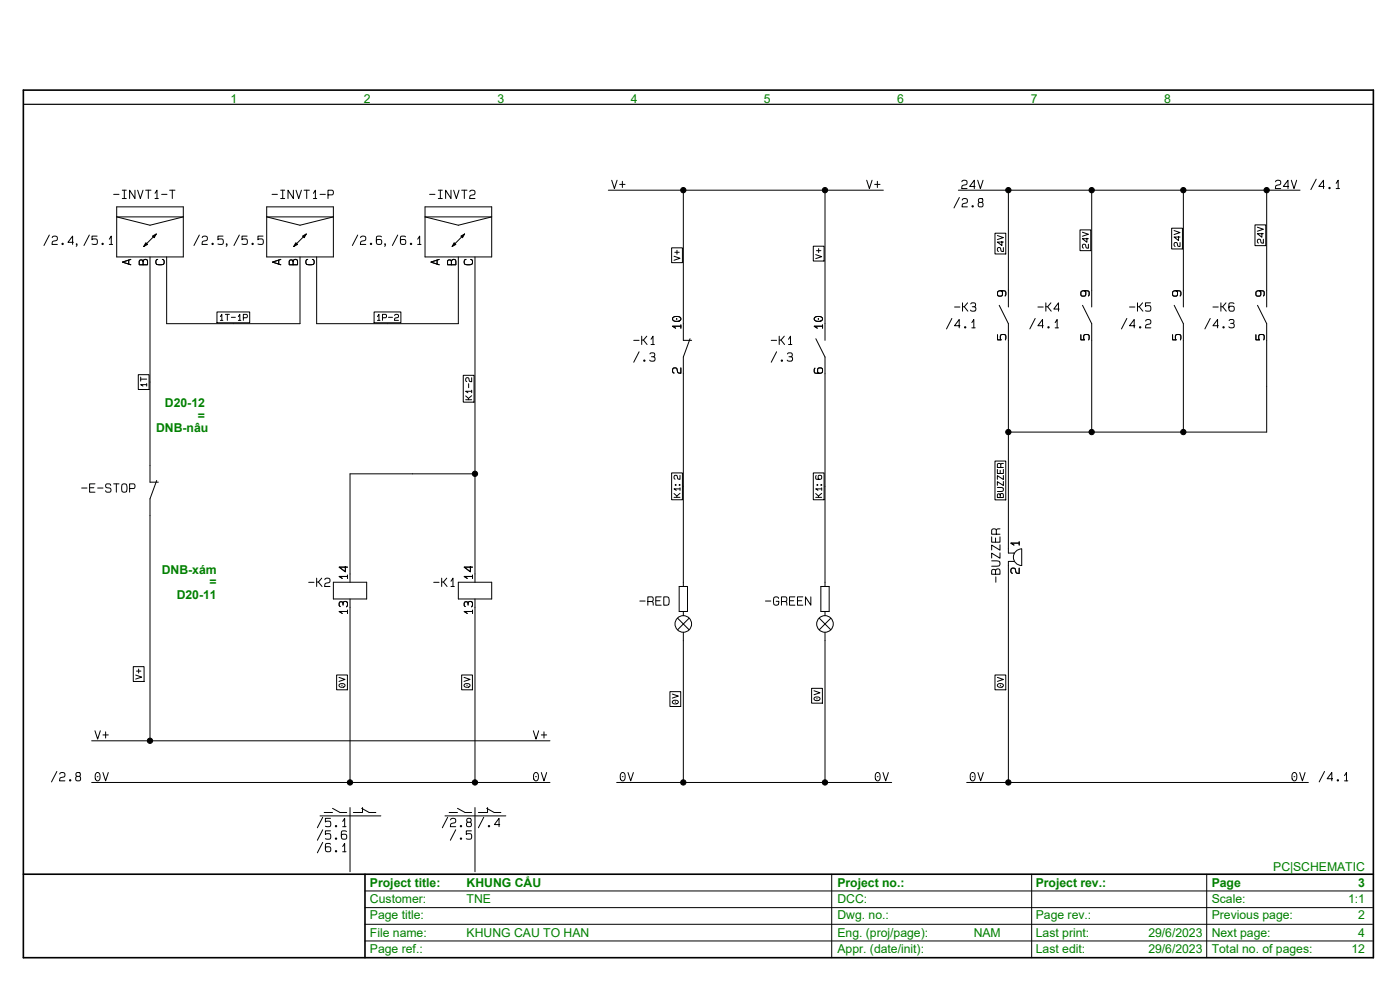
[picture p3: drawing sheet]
<svg xmlns="http://www.w3.org/2000/svg" width="420mm" height="297mm" viewBox="0 0 420 297" stroke-linecap="round" stroke-linejoin="round" font-family="sans-serif">
<path d="M7 27h405v260h-405zM7 262h405M109.5 262v25" fill="none" stroke="#000" stroke-width=".49"/>
<g fill="none" stroke="#000" stroke-width=".3">
<path d="M34.1 58.3h1.6M36.7 59.5h1.2M36.7 57h1.2M37.3 57v2.5M40.5 57v2.5l-1.6-2.5v2.5M41.3 57l.8 2.5 .8-2.5M43.7 57h1.6M44.5 57v2.5M46.5 57.9l.6-.9v2.5M46.5 59.5h1M48.5 58.3h1.6M50.9 57h1.6"/>
<path d="M51.7 57v2.5M81.6 58.3h1.6M84.2 59.5h1.2M84.2 57h1.2M84.8 57v2.5M88 57v2.5l-1.6-2.5v2.5M88.8 57l.8 2.5 .8-2.5M91.2 57h1.6M92 57v2.5M94 57.9l.6-.9v2.5M94 59.5h1M96 58.3h1.6"/>
<path d="M98.4 58.4l1.4-.1 .2-.4-.1-.7-.3-.2h-1.2v2.5M128.9 58.3h1.6M131.5 59.5h1.2M131.5 57h1.2M132.1 57v2.5M135.3 57v2.5l-1.6-2.5v2.5M136.1 57l.8 2.5 .8-2.5M138.5 57h1.6M139.3 57v2.5M140.9 57.5a.8 .8 0 0 1 1.3-.5 .8 .8 0 0 1 0 1.3l-1 .3-.3 .9h1.6M182.5 57h82.5M183.5 54l.8 2.5 .8-2.5"/>
<path d="M185.9 55.3h1.6M186.7 54.3v1.9M205 57v45h2.5M247.5 57v45M260 54l.8 2.5 .8-2.5M262.4 55.3h1.6M263.2 54.3v1.9M287.5 57h102.5M287.8 59.2l-1.6 3.1M288.6 54.5a.8 .8 0 0 1 1.2-.4 .8 .8 0 0 1 0 1.3l-1 .2-.3 .9h1.6M288.7 60a.8 .8 0 0 1 1.2-.5 .8 .8 0 0 1 0 1.3l-1 .3-.3 .9h1.6M292.5 55.9h-1.6l1.4-1.9v2.5"/>
<path d="M293.3 54l.8 2.5 .8-2.5M302.5 57v35M327.5 57v35M355 57v35M380 57v35M382.7 54.5a.8 .8 0 0 1 1.2-.4 .8 .8 0 0 1 0 1.3l-1 .2-.3 .9h1.6M386.6 55.9h-1.6l1.4-1.9v2.5M387.4 54l.8 2.5 .8-2.5M394.9 53.7l-1.6 3.1M397.3 55.9h-1.7l1.4-1.9v2.5M400.9 54.9l.5-.9v2.5M400.9 56.5h.9"/>
<path d="M14.8 70.4l-1.6 3.2M15.7 71.2a.8 .8 0 0 1 1.2-.4 .8 .8 0 0 1 0 1.3l-1 .2-.3 1h1.6M22 72.6h-1.6l1.4-1.8v2.5M23.1 73.2l-.2 .6M26.8 70.4l-1.6 3.2M29.1 70.8h-1.5v1.1l.5-.3h.6l.4 .3v1.1a1.22 1.22 0 0 1-1.5 .1M32.8 71.7l.6-.9v2.5M32.8 73.3h1M35 62h20v15h-20zM35 65h20l-10 2.5zM38.6 78v1.2M39.2 77.7l-2.5 .8 2.5 .9"/>
<path d="M42.9 78.4a.67 .67 0 0 1 .7-.7 .67 .67 0 0 1 .7 .7v1h-2.5v-1.1l.2-.3 .9 .1v1.3M45 77v67.5h2.5M46.8 70.3l-3.6 3.5M47.3 77.7a.83 .83 0 0 0-.6 1 .83 .83 0 0 0 1 .7h.6a.83 .83 0 0 0 1-.7 .83 .83 0 0 0-.6-1M50 77v20h40v-20M59.8 70.4l-1.6 3.2M60.7 71.2a.8 .8 0 0 1 1.2-.4 .8 .8 0 0 1 0 1.3l-1 .2-.3 1h1.6M66.9 70.8h-1.5v1.1l.4-.3h.7l.4 .3v1.1a1.22 1.22 0 0 1-1.5 .1M68.1 73.2l-.2 .6M71.8 70.4l-1.6 3.2M74.1 70.8h-1.5v1.1l.5-.3h.6l.4 .3v1.1a1.22 1.22 0 0 1-1.5 .1M78.9 70.8h-1.5v1.1l.5-.3h.6l.4 .3v1.1a1.22 1.22 0 0 1-1.5 .1"/>
<path d="M80 62h20v15h-20zM80 65h20l-10 2.5zM83.6 78v1.2M84.2 77.7l-2.5 .8 2.5 .9M87.9 78.4a.67 .67 0 0 1 .7-.7 .67 .67 0 0 1 .7 .7v1h-2.5v-1.1l.2-.3 .9 .1v1.3M91.8 70.3l-3.6 3.5M92.3 77.7a.83 .83 0 0 0-.6 1 .83 .83 0 0 0 1 .7h.6a.83 .83 0 0 0 1-.7 .83 .83 0 0 0-.6-1M95 77v20h42.5v-20M107.3 70.4l-1.6 3.2M108.2 71.2a.8 .8 0 0 1 1.2-.4 .8 .8 0 0 1 .1 1.3l-1.1 .2-.3 1h1.6M114.4 71l-.4-.2h-.9a2.66 2.66 0 0 0-.1 2.2l.4 .3 .9-.1 .2-1-.5-.4-.9 .1-.2 .3M115.6 73.2l-.2 .6"/>
<path d="M119.3 70.4l-1.6 3.2M121.6 71l-.3-.2h-1a2.66 2.66 0 0 0-.1 2.2l.4 .3 .9-.1 .2-1-.4-.4-1 .1-.2 .3M125.3 71.7l.6-.9v2.5M125.3 73.3h1M127.5 62h20v15h-20zM127.5 65h20l-10 2.5zM131.1 78v1.2M131.8 77.7l-2.5 .8 2.5 .9M135.4 78.4a.67 .67 0 0 1 .7-.7 .67 .67 0 0 1 .7 .7v1h-2.5v-1.1l.2-.3 .9 .1v1.3M139.3 70.3l-3.5 3.5M139.8 77.7a.83 .83 0 0 0-.6 1 .83 .83 0 0 0 1 .7h.6a.83 .83 0 0 0 1-.7 .83 .83 0 0 0-.6-1M142.5 77v97.5"/>
<path d="M201.5 74.3h3.2v4.4h-3.2zM202.2 76.8l1.8 .6-1.8 .6M202.4 75.6h1.4M203.1 75v1.2M244 73.8h3.2v4.4h-3.2zM244.7 76.3l1.8 .6-1.8 .6M244.9 75.1h1.4M245.6 74.5v1.2M293.9 60.7l-.4 .2v.9l.4 .2h.6l.4-.2v-.7l-.5-.4M298.5 69.9h3.2v6.2h-3.2zM299.2 70.6l1.8 .6-1.8 .6M300.6 72.4v1.2l-1.4-1.1h1.8"/>
<path d="M301 74.2v1.2l-.7-.2-.1-.8a.59 .59 0 0 0-1 .1 .59 .59 0 0 0 .4 .9M324 68.9h3.2v6.2h-3.2zM324.7 69.6l1.8 .6-1.8 .6M326.1 71.4v1.2l-1.4-1.1h1.8M326.5 73.2v1.2l-.7-.2-.1-.8a.59 .59 0 0 0-1 .1 .59 .59 0 0 0 .4 .9M351.5 68.4h3.2v6.2h-3.2zM352.2 69.1l1.8 .6-1.8 .6M353.6 70.9v1.2l-1.4-1.1h1.8M354 72.7v1.2l-.7-.2-.1-.8a.59 .59 0 0 0-1 .1 .59 .59 0 0 0 .4 .9M376.5 67.4h3.2v6.2h-3.2zM377.2 68.1l1.8 .6-1.8 .6M378.6 69.9v1.2l-1.4-1.1h1.8"/>
<path d="M379 71.7v1.2l-.7-.2-.1-.8a.59 .59 0 0 0-1 .1 .59 .59 0 0 0 .3 .9M65.1 93.5h9.8v3.2h-9.8zM66.1 94.9l.4-.7v1.8M66.1 96h.8M67.6 94.2h1.2M68.2 94.2v1.8M69.4 95.1h1.2M71.5 94.9l.4-.7v1.8M71.5 96h.8M73 95.2h1.1v-.9l-1.1-.1v1.8M112.2 93.5h8.1v3.2h-8.1zM113.2 94.9l.5-.7v1.8"/>
<path d="M113.2 96h.8M114.7 95.2h1.1v-.9l-1.1-.1v1.8M116.5 95.1h1.3M118.4 94.6a.59 .59 0 0 1 .9-.4 .59 .59 0 0 1 0 1l-.8 .1-.2 .7h1.2M201.8 95.2a1.66 1.66 0 0 1 2.5 .2 1.35 1.35 0 0 1-1.1 1.1 1.35 1.35 0 0 1-1.4-.6zM203 95.4v.3M204.3 97.8h-2.5l.9 .6M204.3 97.4v1M244.3 95.2a1.66 1.66 0 0 1 2.5 .2 1.35 1.35 0 0 1-1.1 1.1 1.35 1.35 0 0 1-1.4-.6zM245.5 95.4v.3M246.8 97.8h-2.5l.9 .6M246.8 97.4v1"/>
<path d="M285.6 95.4l-1.6 3.2M286.4 92h1.6M288 97.6h-1.6l1.4-1.8v2.5M288.8 90.8v2.5M288.8 91.9h.5l1.1 1.4M290.3 90.8l-1 1.1M291.2 91.1l.3-.3 1.1 .2-.1 .9h-.8M291.5 96.7l.6-.9v2.5M291.5 98.3h1M292.2 91.9l.6 .5-.3 .8a1.13 1.13 0 0 1-1.4-.3M299.8 91.5l2.7 5.5v68.8h1.7M300.3 87.1l.4 .5-.2 1.1-1.2-.1v-1.2a2.16 2.16 0 0 1 2.2-.2l.3 .4-.3 1.1"/>
<path d="M310.6 95.4l-1.7 3.2M311.4 92h1.6M313 97.6h-1.6l1.4-1.8v2.5M313.8 90.8v2.5M313.8 91.9h.5l1.1 1.4M315.3 90.8l-1 1.1M316.5 96.7l.6-.9v2.5M316.5 98.3h1M317.8 92.6h-1.7l1.4-1.8v2.5M324.8 91.5l2.7 5.5v32.5M325.3 87.1l.4 .5-.2 1.1-1.2-.1v-1.2a2.16 2.16 0 0 1 2.2-.2l.2 .4-.2 1.1M338.1 95.4l-1.7 3.2"/>
<path d="M338.9 92h1.6M340.5 97.6h-1.6l1.4-1.8v2.5M341.2 90.8v2.5M341.2 91.9h.6l1.1 1.4M342.8 90.8l-1 1.1M343.7 96.2a.8 .8 0 0 1 1.2-.4 .8 .8 0 0 1 .1 1.3l-1.1 .2-.3 1h1.6M345.2 90.8h-1.6v1.1l.5-.3h.7l.4 .3v1.1a1.22 1.22 0 0 1-1.6 .1M352.3 91.5l2.7 5.5v32.5M352.8 87.1l.5 .5-.3 1.1-1.1-.1v-1.2a2.16 2.16 0 0 1 2.1-.2l.3 .4-.3 1.1M363.1 95.4l-1.6 3.2M363.9 92h1.6M365.5 97.6h-1.6l1.4-1.8v2.5"/>
<path d="M366.3 90.8v2.5M366.3 91.9h.5l1.1 1.4M367.8 90.8l-1 1.1M368.7 96.1l.4-.3 1 .2-.1 .9h-.8M369.7 96.9l.6 .5-.3 .8a1.13 1.13 0 0 1-1.3-.3M370.2 91l-.4-.2h-.9a2.66 2.66 0 0 0-.1 2.2l.4 .3 .9-.1 .2-1-.5-.4-.9 .1-.2 .3M377.3 91.5l2.7 5.5v32.5h-77.5M377.8 87.1l.4 .5-.2 1.1-1.1-.1v-1.2a2.16 2.16 0 0 1 2.1-.2l.3 .4-.3 1.1M41.5 112.3h3.2v4.4h-3.2zM42.2 113v1.2M42.2 113.6h1.8M44 115.3h-1.8l.7 .4"/>
<path d="M44 115v.7M139 112.5h3.2v8h-3.2zM139.7 119.8h1.8M139.7 118.7l.8 .7M140.6 115v1.2M141.5 118.6l-1 .8v.4M141.5 117.3h-1.8l.7 .4M141.5 116.9v.8M141.5 113.2v1.2l-.7-.2-.1-.8a.59 .59 0 0 0-1 .1 .59 .59 0 0 0 .3 .9M190.1 102h1.6M191.7 105.4l-1.6 3.2M192.5 100.8v2.5"/>
<path d="M192.5 101.9h.5l1.1 1.4M194 100.8l-1 1.1M195 106.1l.3-.4 1.1 .3-.2 .8-.8 .1M195.3 101.7l.6-.9v2.5M195.3 103.3h1M196 106.9l.5 .5-.3 .8a1.13 1.13 0 0 1-1.3-.3M204.3 110.3v1.6l-1-.3-.4-1.3a.82 .82 0 0 0-1.1 .4 .82 .82 0 0 0 .4 1.1M207 101.5l-2 5.5v68.8M231.4 102h1.6M233 105.4l-1.6 3.2M233.8 100.8v2.5M233.8 101.9h.5l1.1 1.4"/>
<path d="M235.3 100.8l-1 1.1M236.2 106.1l.4-.4 1 .3-.1 .8-.8 .1M236.6 101.7l.6-.9v2.5M236.6 103.3h1M237.2 106.9l.6 .5-.3 .8a1.13 1.13 0 0 1-1.3-.3M244.5 110.3l-.2 .4v1a2.66 2.66 0 0 0 2.2 0l.3-.4-.1-.8-1-.2-.4 .4 .1 1 .3 .2M244.8 101.5l2.7 5.5v68.8M299.3 100.3v1.6h1.1l-.3-.5v-.7l.3-.4h1.1a1.22 1.22 0 0 1 .1 1.6M324.3 100.3v1.6h1.1l-.3-.5v-.7l.3-.4h1.1a1.22 1.22 0 0 1 .1 1.6M351.8 100.3v1.6h1.1l-.3-.5v-.7l.3-.4h1.1a1.22 1.22 0 0 1 .1 1.6M376.8 100.3v1.6h1.1l-.3-.5v-.7l.3-.4h1.1a1.22 1.22 0 0 1 .1 1.6M298.5 138.2h3.2v11.6h-3.2z"/>
<path d="M301 138.9l-.6 .1-.2 .2M24.5 146.3h1.6M26.9 146.2h1.3M28.5 145h-1.6v2.5h1.6M29.3 146.3h1.6M33.2 145.5l-.4-.5-.9 .1-.2 .4 .2 .6 1.3 .4 .1 .5-.2 .4-.9 .1-.5-.5M34.1 145h1.6M34.9 145v2.5M36.6 145.2l.5-.2 .9 .2v1.8l-.5 .5a.71 .71 0 0 1-.9-.5zM38.9 146.4l1.4-.1 .2-.4-.1-.7-.3-.2h-1.2v2.5M47 144l-2 5.5v72.5M142.5 142h-37.5v32.5"/>
<path d="M201.5 141.7h3.2v8.1h-3.2zM202.2 149.1h1.8M202.2 147.9l.9 .8M204 147.8l-.9 .9v.4M204 146.5h-1.8l.7 .5M204 146.2v.8M204 142.5v1.2l-.7-.2-.1-.8a.59 .59 0 0 0-1 0 .59 .59 0 0 0 .3 .9M244 141.7h3.2v8.1h-3.2zM244.7 149.1h1.8M244.7 147.9l.9 .8M244.9 142.5l-.2 .8 .5 .4 1.2-.2v-.9h-.9v.9l.3 .2M246.5 147.8l-.9 .9v.4"/>
<path d="M246.5 146.5h-1.8l.7 .5M246.5 146.2v.8M299.2 146.1h1.1a.61 .61 0 0 1 .7 .6 .61 .61 0 0 1-.7 .6h-1.1M299.2 140.7v1.2h1.8v-1.2M300 158.5l-.9 .1-.2 .3M300.1 148.4l.3-.5 .5 .1 .1 .4v.7h-1.8l.2-1.1 .6 .1 .1 1M300.1 140.9v1M300.2 140.1v-1.1h-.9l-.1 1.1h1.8M301 144.3v1.2l-1.8-1.1v1.1M301 142.5v1.2l-1.8-1.1v1.1M92.6 174.5h1.6M95 173.3v2.5"/>
<path d="M95 174.4h.5l1.1 1.4M96.5 173.3l-1 1.1M97.5 173.7a.8 .8 0 0 1 1.2-.4 .8 .8 0 0 1 0 1.3l-1 .2-.3 1h1.6M100 174.5h10v5h-10zM103.6 169.8v1.6l-1.9-1.4h2.5M104.2 172.8h-2.5l1 .6M104.2 172.4v1M105 179.5v55M130.1 174.5h1.6M132.5 173.3v2.5M132.5 174.4h.5l1.1 1.4M134 173.3l-1 1.1"/>
<path d="M135.3 174.2l.6-.9v2.5M135.3 175.8h1M137.5 174.5h10v5h-10zM141.1 169.8v1.6l-1.8-1.4h2.5M141.8 172.8h-2.5l.9 .6M141.8 172.4v1M142.5 179.5v55M198.4 178.9h-1.7v2.5h1.7M199.1 178.9h1l.5 .2 .1 1.3-.3 .9-1.3 .1zM203.8 175.8h2.4v7.5h-2.4zM233.6 179.3l-.6-.4a.71 .71 0 0 0-.9 .4v1.6a.79 .79 0 0 0 .7 .5 .79 .79 0 0 0 .8-.5l.1-.7h-.8M238.5 178.9h-1.6v2.5h1.6"/>
<path d="M240.9 178.9h-1.7v2.5h1.7M243.2 178.9v2.5l-1.6-2.5v2.5M246.3 175.8h2.5v7.5h-2.5zM297.5 168.1l2 .1 .5 .5a.71 .71 0 0 1-.5 .9l-2 .1M297.5 160.9v1.6h2.5v-1.6M298.7 171.1a.67 .67 0 0 1 .6-.6 .67 .67 0 0 1 .7 .6v1h-2.5v-1.1l.2-.3 .9 .1 .1 1.3M298.7 161.2v1.3M298.7 172.9v1.6M298.9 160.1l-.1-1.4-.4-.2-.7 .1-.2 .3v1.2h2.5M300 165.7v1.6l-2.5-1.5v1.4M300 163.3v1.6l-2.5-1.5v1.4M304.2 168.3h-1.7v66.2"/>
<path d="M304.6 165.4a2.48 2.48 0 0 1 1.9-.9v5a2.49 2.49 0 0 1-2.2-1.4 2.49 2.49 0 0 1 .3-2.7zM305.8 162.8h-2.5l.9 .6M305.8 162.4v1M305.8 170.3v1.6l-1-.3-.4-1.3a.82 .82 0 0 0-1.2 .4 .82 .82 0 0 0 .5 1.1M40 199.8h3.2v4.4h-3.2zM102.9 181.3l-.1-.8-.8-.1-.3 1.1 .4 .3M102.9 180.8l.5-.5 .8 .2a1.13 1.13 0 0 1-.3 1.4M104.2 183.3h-2.5l1 .6M104.2 182.9v1M140.4 181.3v-.8l-.9-.1-.2 1.1 .3 .3M140.4 180.8l.5-.5 .8 .2a1.13 1.13 0 0 1-.3 1.4M141.8 183.3h-2.5l.9 .6"/>
<path d="M141.8 182.9v1M191.9 180.1h1.6M194.4 180.3l1.3-.1 .3-.4-.1-.7-.3-.2h-1.2v2.5M195.6 180.3l.3 .2 .1 .9M196.7 180h1.3M203.3 185.3l1.7 1.7M205 183.3v1.2M205 189.5v45M205 187l-1.7 1.8M205 187l1.8 1.8M206.8 185.3l-1.8 1.7M229.6 180.1h1.6"/>
<path d="M234.4 180.3l1.4-.1 .3-.4-.1-.7-.4-.2h-1.2v2.5M235.6 180.3l.4 .2 .1 .9M236.9 180h1.2M239.2 180h1.3M245.8 185.3l1.7 1.7M247.5 183.3v1.2M247.5 189.5v45M247.5 187l-1.7 1.8M247.5 187l1.8 1.8M249.3 185.3l-1.8 1.7M28.5 219l.8 2.5 .8-2.5M31.7 219.3v1.9"/>
<path d="M40.7 202.3l1.8 .6-1.8 .6M40.9 201.1h1.4M41.6 200.5v1.2M101 202.3h3.2v4.4h-3.2zM101.7 203l1.8 .6-1.8 .6M101.8 205.2a.9 .9 0 0 1 1-.4 .9 .9 0 0 1 .6 .9 .9 .9 0 0 1-1 .4 .9 .9 0 0 1-.6-.9zM102.6 205.3v.2M138.5 202.3h3.2v4.4h-3.2zM139.2 203l1.8 .6-1.8 .6M139.3 205.2a.9 .9 0 0 1 1-.4 .9 .9 0 0 1 .6 .9 .9 .9 0 0 1-1 .4 .9 .9 0 0 1-.6-.9zM140.1 205.3v.2M160 219l.8 2.5 .8-2.5"/>
<path d="M163.2 219.3v1.9M201 207.3h3.2v4.4h-3.2zM201.7 208l1.8 .6-1.8 .6M201.8 210.2a.9 .9 0 0 1 1-.4 .9 .9 0 0 1 .6 .9 .9 .9 0 0 1-1 .4 .9 .9 0 0 1-.6-.9zM202.6 210.3v.2M243.5 206.3h3.2v4.4h-3.2zM244.2 207l1.8 .6-1.8 .6M244.3 209.2a.9 .9 0 0 1 1-.4 .9 .9 0 0 1 .6 .9 .9 .9 0 0 1-1 .4 .9 .9 0 0 1-.6-.9zM245.1 209.3v.2M298.5 202.3h3.2v4.4h-3.2zM299.2 203l1.8 .6-1.8 .6M299.3 205.2a.9 .9 0 0 1 1-.4 .9 .9 0 0 1 .6 .9 .9 .9 0 0 1-1 .4 .9 .9 0 0 1-.6-.9z"/>
<path d="M300.1 205.3v.2M17.1 231.2l-1.6 3.1M17.9 232a.8 .8 0 0 1 1.2-.4 .8 .8 0 0 1 .1 1.3l-1.1 .2-.2 .9h1.6M23.2 232.7l-.4 .2v.9l.3 .2h.7l.3-.2 .1-.6-.5-.5M27.5 222h137.5M27.5 234.5h137.5M29 231.6l.1-.1a1.35 1.35 0 0 1 1.1 1.1 1.35 1.35 0 0 1-.6 1.3l-.2 .1a1.35 1.35 0 0 1-1-1 1.35 1.35 0 0 1 .6-1.4zM29.1 232.8h.3M30.9 220.3h1.6M30.9 231.5l.8 2.5 .8-2.5M160.5 231.6l.2-.1a1.35 1.35 0 0 1 1 1.1 1.35 1.35 0 0 1-.6 1.3l-.2 .1a1.35 1.35 0 0 1-1-1 1.35 1.35 0 0 1 .6-1.4zM160.7 232.8h.2"/>
<path d="M162.4 220.3h1.6M162.4 231.5l.8 2.5 .8-2.5M185 234.5h82.5M186.5 231.6l.2-.1a1.35 1.35 0 0 1 1 1.1 1.35 1.35 0 0 1-.5 1.3l-.3 .1a1.35 1.35 0 0 1-1-1 1.35 1.35 0 0 1 .6-1.4zM186.7 232.8h.2M188.4 231.5l.8 2.5 .8-2.5M263 231.6l.2-.1a1.35 1.35 0 0 1 1 1.1 1.35 1.35 0 0 1-.5 1.3l-.3 .1a1.35 1.35 0 0 1-1-1 1.35 1.35 0 0 1 .6-1.4zM263.2 232.8h.2M264.9 231.5l.8 2.5 .8-2.5M290 234.5h102.5M291.5 231.6l.2-.1a1.35 1.35 0 0 1 1 1.1 1.35 1.35 0 0 1-.6 1.3l-.2 .1a1.35 1.35 0 0 1-1-1 1.35 1.35 0 0 1 .6-1.4zM291.7 232.8h.2"/>
<path d="M293.4 231.5l.8 2.5 .8-2.5M388 231.6l.2-.1a1.35 1.35 0 0 1 1 1.1 1.35 1.35 0 0 1-.5 1.3l-.2 .1a1.35 1.35 0 0 1-1.1-1 1.35 1.35 0 0 1 .6-1.4zM388.2 232.8h.3M389.9 231.5l.8 2.5 .8-2.5M397.4 231.2l-1.6 3.1M399.8 233.4h-1.7l1.4-1.9v2.5M403.4 232.5l.5-1v2.5M403.4 234h.9M96 244.5h18.3M96.8 244.9l-1.6 3.2M96.8 248.7l-1.6 3.1M96.8 252.5l-1.6 3.1"/>
<path d="M97.3 243.5h2.5M99.1 245.3h-1.5v1.1l.5-.3h.7l.3 .3v1.1a1.22 1.22 0 0 1-1.5 .1M99.1 249h-1.5v1.1l.5-.2h.7l.3 .2v1.2a1.22 1.22 0 0 1-1.5 .1M99.1 253l-.3-.2-1 .1a2.66 2.66 0 0 0-.1 2.1l.4 .3 .9-.1 .2-.9-.4-.5-1 .1-.2 .4M99.8 242.3l2.2 1.2h2M102.8 246.2l.6-.9v2.5M102.8 247.8h1M102.8 253.7l.6-.9v2.5M102.8 255.3h1M103.9 249.2l-.4-.2-.9 .1a2.66 2.66 0 0 0-.1 2.2l.4 .2 .9-.1 .2-.9-.5-.5-.9 .1-.2 .4M105 242v19.3M108.5 242.3l2.2 1.2h2.1"/>
<path d="M108.8 242v1.5h-2.8M133.5 244.5h18.2M134.3 244.9l-1.6 3.2M134.7 243.5h2.5M135.2 245.7a.8 .8 0 0 1 1.2-.4 .8 .8 0 0 1 0 1.3l-1 .2-.3 1h1.6M136.7 248.7l-1.6 3.1M137.2 242.3l2.3 1.2h2M140.4 246.4l-.4 .3v.8l.4 .3h.6l.4-.3v-.6l-.5-.5M141.4 249h-1.5v1.1l.5-.2h.6l.4 .2v1.2a1.22 1.22 0 0 1-1.5 .1M142.5 242v19.3M145.1 244.9l-1.6 3.2M146 242.3l2.3 1.2h2"/>
<path d="M146.3 242v1.5h-2.8M149.9 247.1h-1.6l1.4-1.8v2.5M109.5 272h302.3M109.5 277h302.3M109.5 267h302.5M249.5 262v25M309.5 262v25M362 262v25M109.5 282h302.3"/>
<circle cx="205" cy="57" r=".79"/>
<circle cx="247.5" cy="57" r=".79"/>
<circle cx="302.5" cy="57" r=".79"/>
<circle cx="327.5" cy="57" r=".79"/>
<circle cx="355" cy="57" r=".79"/>
<circle cx="380" cy="57" r=".79"/>
<circle cx="398.9" cy="56.4" r=".2"/>
<circle cx="18.8" cy="73.1" r=".2"/>
<circle cx="23" cy="73.2" r=".1"/>
<circle cx="30.8" cy="73.1" r=".2"/>
<circle cx="63.8" cy="73.1" r=".2"/>
<circle cx="68" cy="73.2" r=".1"/>
<circle cx="75.8" cy="73.1" r=".2"/>
<circle cx="111.3" cy="73.1" r=".2"/>
<circle cx="115.5" cy="73.2" r=".1"/>
<circle cx="123.3" cy="73.1" r=".2"/>
<circle cx="291.8" cy="61.8" r=".2"/>
<circle cx="294.2" cy="60.1" r=".69"/>
<circle cx="289.5" cy="98.1" r=".2"/>
<circle cx="314.5" cy="98.1" r=".2"/>
<circle cx="342" cy="98.1" r=".2"/>
<circle cx="367.1" cy="98.1" r=".2"/>
<circle cx="193.3" cy="108.1" r=".2"/>
<circle cx="234.6" cy="108.1" r=".2"/>
<circle cx="302.5" cy="129.5" r=".79"/>
<circle cx="327.5" cy="129.5" r=".79"/>
<circle cx="355" cy="129.5" r=".79"/>
<circle cx="142.5" cy="142" r=".79"/>
<circle cx="202.7" cy="145.3" r=".14"/>
<circle cx="203.9" cy="145.3" r=".14"/>
<circle cx="245.2" cy="145.3" r=".14"/>
<circle cx="246.4" cy="145.3" r=".14"/>
<circle cx="205" cy="187" r="2.49"/>
<circle cx="247.5" cy="187" r="2.49"/>
<circle cx="21.1" cy="233.9" r=".2"/>
<circle cx="23.5" cy="232.1" r=".69"/>
<circle cx="45" cy="222" r=".79"/>
<circle cx="105" cy="234.5" r=".79"/>
<circle cx="142.5" cy="234.5" r=".79"/>
<circle cx="205" cy="234.5" r=".79"/>
<circle cx="247.5" cy="234.5" r=".79"/>
<circle cx="302.5" cy="234.5" r=".79"/>
<circle cx="401.4" cy="233.9" r=".2"/>
<circle cx="100.8" cy="251.3" r=".2"/>
<circle cx="100.8" cy="255.1" r=".2"/>
<circle cx="100.8" cy="247.6" r=".2"/>
<circle cx="138.3" cy="251.3" r=".2"/>
<circle cx="138.3" cy="247.6" r=".2"/>
<circle cx="140.7" cy="245.9" r=".69"/>
<circle cx="146.7" cy="247.6" r=".2"/>
</g>
<path d="M7.3 31.3h404.7" fill="none" stroke="#000" stroke-width=".36"/>
<g fill="#000">
<circle cx="205" cy="57" r=".79"/>
<circle cx="247.5" cy="57" r=".79"/>
<circle cx="302.5" cy="57" r=".79"/>
<circle cx="327.5" cy="57" r=".79"/>
<circle cx="355" cy="57" r=".79"/>
<circle cx="380" cy="57" r=".79"/>
<circle cx="302.5" cy="129.5" r=".79"/>
<circle cx="327.5" cy="129.5" r=".79"/>
<circle cx="355" cy="129.5" r=".79"/>
<circle cx="142.5" cy="142" r=".79"/>
<circle cx="45" cy="222" r=".79"/>
<circle cx="105" cy="234.5" r=".79"/>
<circle cx="142.5" cy="234.5" r=".79"/>
<circle cx="205" cy="234.5" r=".79"/>
<circle cx="247.5" cy="234.5" r=".79"/>
<circle cx="302.5" cy="234.5" r=".79"/>
</g>
<g fill="#000" stroke="#000" stroke-width=".3">
<path d="M43.8 72.7l.5 .6-1.2 .6z" fill-rule="evenodd"/>
<path d="M45.7 70.8l1.2-.7-.7 1.1z" fill-rule="evenodd"/>
<path d="M88.8 72.7l.5 .6-1.2 .6z" fill-rule="evenodd"/>
<path d="M90.8 70.8l1.1-.7-.7 1.1z" fill-rule="evenodd"/>
<path d="M136.2 72.7l.6 .6-1.2 .6z" fill-rule="evenodd"/>
<path d="M138.3 70.8l1.1-.7-.7 1.1z" fill-rule="evenodd"/>
</g>
<g font-size="3.7" fill="#008000">
<text x="69.2" y="30.8">1</text>
<text x="109.2" y="30.8">2</text>
<text x="149.2" y="30.8">3</text>
<text x="189.2" y="30.8">4</text>
<text x="229.2" y="30.8">5</text>
<text x="269.2" y="30.8">6</text>
<text x="309.2" y="30.8">7</text>
<text x="349.2" y="30.8">8</text>
<text x="49.5" y="122">D20-12</text>
<text x="59.4" y="125.8">=</text>
<text x="46.8" y="129.5">DNB-nâu</text>
<text x="48.5" y="172">DNB-xám</text>
<text x="53" y="179.5">D20-11</text>
<text x="62.9" y="175.7">=</text>
<text x="382" y="261">PC|SCHEMATIC</text>
<text x="111" y="265.8">Project title:</text>
<text x="140" y="265.8">KHUNG CẨU</text>
<text x="251.2" y="265.8">Project no.:</text>
<text x="310.7" y="265.8">Project rev.:</text>
<text x="363.5" y="265.8">Page</text>
<text x="407.5" y="265.8">3</text>
<text x="111" y="270.8">Customer:</text>
<text x="111" y="275.5">Page title:</text>
<text x="140" y="270.8">TNE</text>
<text x="251.2" y="275.5">Dwg. no.:</text>
<text x="251.2" y="270.8">DCC:</text>
<text x="310.7" y="275.5">Page rev.:</text>
<text x="363.5" y="275.5">Previous page:</text>
<text x="363.5" y="270.8">Scale:</text>
<text x="404.4" y="270.8">1:1</text>
<text x="407.5" y="275.5">2</text>
<text x="111" y="280.8">File name:</text>
<text x="140" y="280.8">KHUNG CAU TO HAN</text>
<text x="251.2" y="280.8">Eng. (proj/page):</text>
<text x="292.1" y="280.8">NAM</text>
<text x="310.7" y="280.8">Last print:</text>
<text x="344.5" y="280.8">29/6/2023</text>
<text x="363.5" y="280.8">Next page:</text>
<text x="407.5" y="280.8">4</text>
<text x="111" y="285.5">Page ref.:</text>
<text x="251.2" y="285.5">Appr. (date/init):</text>
<text x="310.7" y="285.5">Last edit:</text>
<text x="344.5" y="285.5">29/6/2023</text>
<text x="363.5" y="285.5">Total no. of pages:</text>
<text x="405.4" y="285.5">12</text>
</g>
</svg>
